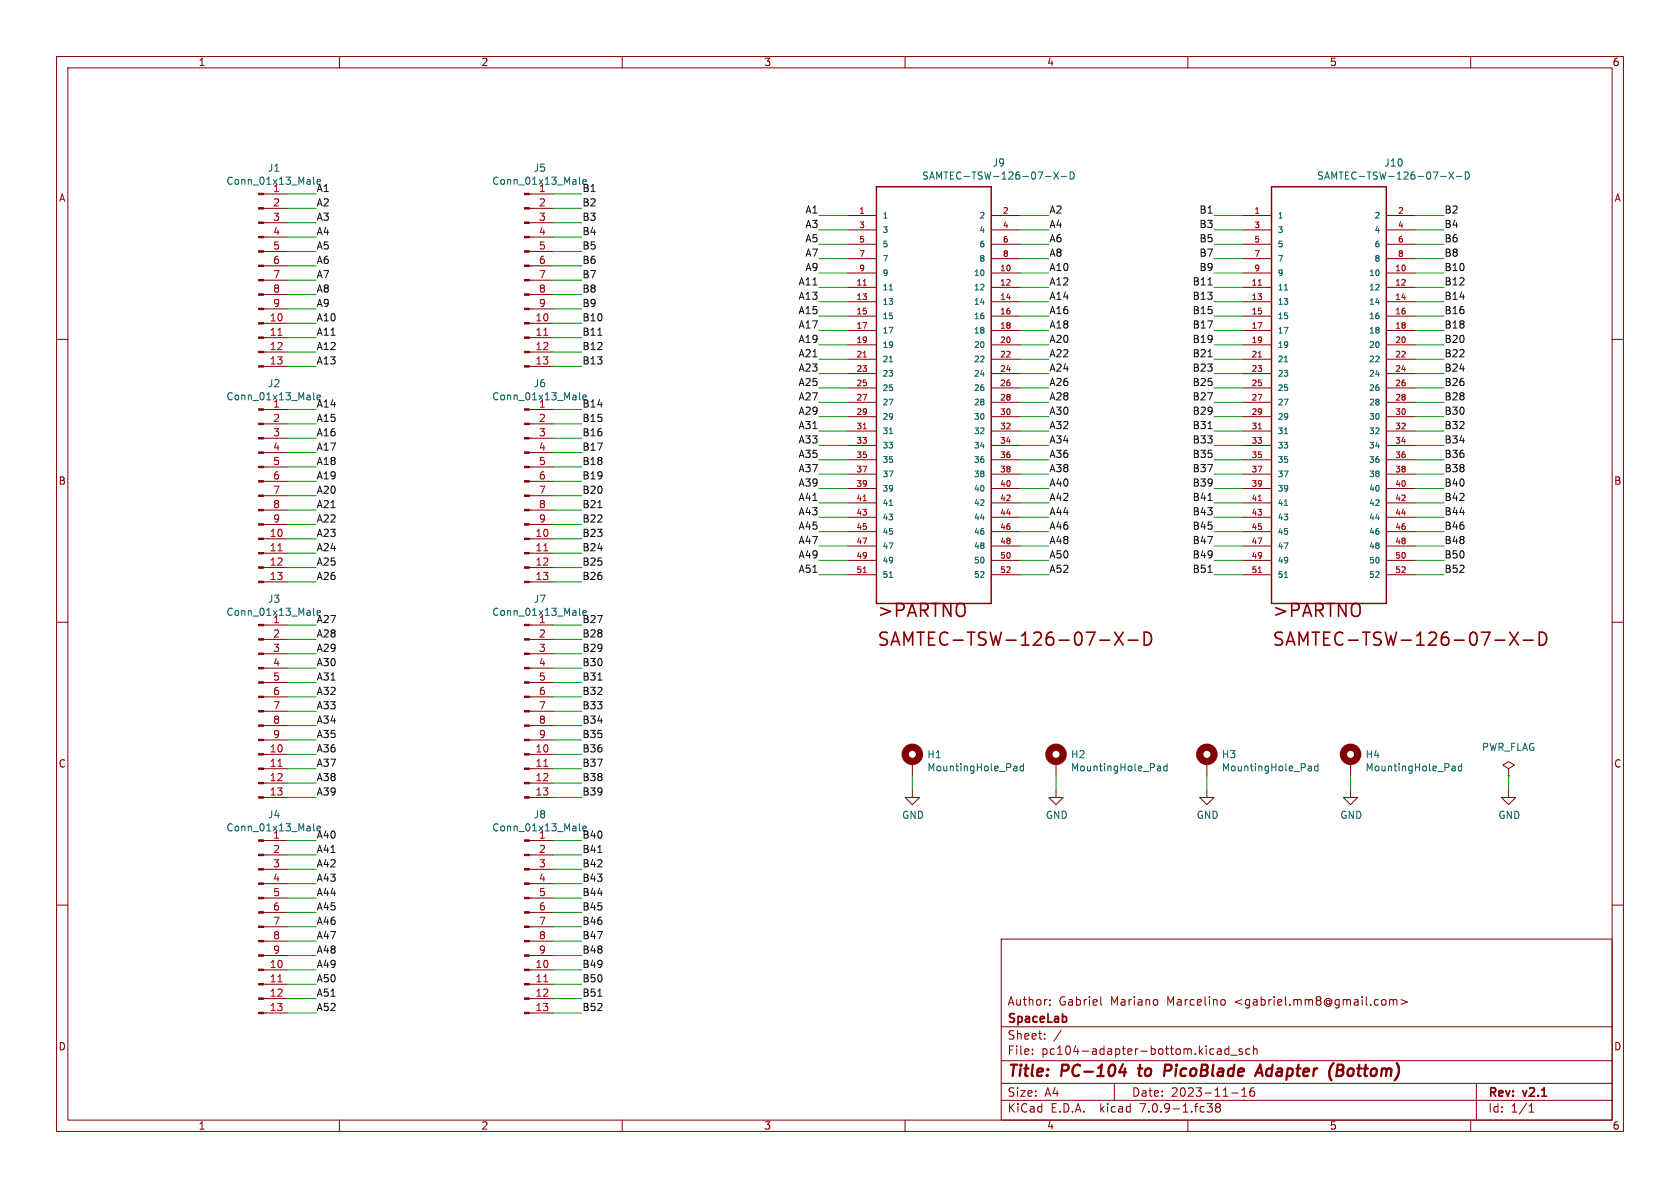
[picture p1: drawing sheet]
<svg xmlns="http://www.w3.org/2000/svg" width="297mm" height="210mm" viewBox="0 0 297 210" stroke-linecap="round" stroke-linejoin="round" font-family="sans-serif">
<g fill="none" stroke="#840000" stroke-width=".18">
<path d="M10 10h277v190h-277zM12 12h273v186h-273zM60 10v2M110 10v2M160 10v2M210 10v2M260 10v2M46.6 39.4h4.2M46.6 36.8h4.2M46.6 34.3h4.2M93.6 39.4h4.2M93.6 36.8h4.2"/>
<path d="M93.6 34.3h4.2M149.9 38.1h5M175.3 38.1h5M219.7 38.1h5.1M245.1 38.1h5.1M10 60h2M46.6 59.7h4.2M46.6 57.2h4.2M46.6 54.6h4.2M46.6 52.1h4.2M46.6 49.5h4.2M46.6 47h4.2"/>
<path d="M46.6 44.5h4.2M46.6 41.9h4.2M93.6 59.7h4.2M93.6 57.2h4.2M93.6 54.6h4.2M93.6 52.1h4.2M93.6 49.5h4.2M93.6 47h4.2M93.6 44.5h4.2M93.6 41.9h4.2M149.9 48.3h5M149.9 50.8h5"/>
<path d="M149.9 53.3h5M149.9 55.9h5M149.9 58.4h5M149.9 40.6h5M149.9 43.2h5M149.9 45.7h5M175.3 48.3h5M175.3 50.8h5M175.3 53.3h5M175.3 55.9h5M175.3 58.4h5M175.3 40.6h5"/>
<path d="M175.3 43.2h5M175.3 45.7h5M219.7 48.3h5.1M219.7 50.8h5.1M219.7 53.3h5.1M219.7 55.9h5.1M219.7 58.4h5.1M219.7 40.6h5.1M219.7 43.2h5.1M219.7 45.7h5.1M245.1 48.3h5.1M245.1 50.8h5.1"/>
<path d="M245.1 53.3h5.1M245.1 55.9h5.1M245.1 58.4h5.1M245.1 40.6h5.1M245.1 43.2h5.1M245.1 45.7h5.1M285 60h2M46.6 64.8h4.2M46.6 62.2h4.2M46.6 77.5h4.2M46.6 74.9h4.2M46.6 72.4h4.2"/>
<path d="M93.6 64.8h4.2M93.6 62.2h4.2M93.6 77.5h4.2M93.6 74.9h4.2M93.6 72.4h4.2M149.9 61h5M149.9 63.5h5M149.9 66h5M149.9 68.6h5M149.9 71.1h5M149.9 73.7h5M149.9 76.2h5"/>
<path d="M149.9 78.7h5M175.3 61h5M175.3 63.5h5M175.3 66h5M175.3 68.6h5M175.3 71.1h5M175.3 73.7h5M175.3 76.2h5M175.3 78.7h5M219.7 61h5.1M219.7 63.5h5.1M219.7 66h5.1"/>
<path d="M219.7 68.6h5.1M219.7 71.1h5.1M219.7 73.7h5.1M219.7 76.2h5.1M219.7 78.7h5.1M245.1 61h5.1M245.1 63.5h5.1M245.1 66h5.1M245.1 68.6h5.1M245.1 71.1h5.1M245.1 73.7h5.1M245.1 76.2h5.1"/>
<path d="M245.1 78.7h5.1M46.6 97.8h4.2M46.6 95.3h4.2M46.6 92.7h4.2M46.6 90.2h4.2M46.6 87.6h4.2M46.6 85.1h4.2M46.6 82.6h4.2M46.6 80h4.2M93.6 97.8h4.2M93.6 95.3h4.2M93.6 92.7h4.2"/>
<path d="M93.6 90.2h4.2M93.6 87.6h4.2M93.6 85.1h4.2M93.6 82.6h4.2M93.6 80h4.2M149.9 81.3h5M149.9 83.8h5M149.9 86.4h5M149.9 88.9h5M149.9 91.4h5M149.9 94h5M149.9 96.5h5"/>
<path d="M149.9 99.1h5M175.3 81.3h5M175.3 83.8h5M175.3 86.4h5M175.3 88.9h5M175.3 91.4h5M175.3 94h5M175.3 96.5h5M175.3 99.1h5M219.7 81.3h5.1M219.7 83.8h5.1M219.7 86.4h5.1"/>
<path d="M219.7 88.9h5.1M219.7 91.4h5.1M219.7 94h5.1M219.7 96.5h5.1M219.7 99.1h5.1M245.1 81.3h5.1M245.1 83.8h5.1M245.1 86.4h5.1M245.1 88.9h5.1M245.1 91.4h5.1M245.1 94h5.1M245.1 96.5h5.1"/>
<path d="M245.1 99.1h5.1M10 110h2M46.6 118.1h4.2M46.6 115.6h4.2M46.6 113h4.2M46.6 110.5h4.2M46.6 102.9h4.2M46.6 100.3h4.2M93.6 118.1h4.2M93.6 115.6h4.2M93.6 113h4.2M93.6 110.5h4.2"/>
<path d="M93.6 102.9h4.2M93.6 100.3h4.2M149.9 101.6h5M175.3 101.6h5M219.7 101.6h5.1M245.1 101.6h5.1M285 110h2M46.6 138.4h4.2M46.6 135.9h4.2M46.6 133.4h4.2M46.6 130.8h4.2M46.6 128.3h4.2"/>
<path d="M46.6 125.7h4.2M46.6 123.2h4.2M46.6 120.7h4.2M93.6 138.4h4.2M93.6 135.9h4.2M93.6 133.4h4.2M93.6 130.8h4.2M93.6 128.3h4.2M93.6 125.7h4.2M93.6 123.2h4.2M93.6 120.7h4.2M161.3 139.7v1.3h1.3l-1.3 1.2-1.3-1.2h1.3"/>
<path d="M161.3 134.6v2.6M186.7 139.7v1.3h1.3l-1.3 1.2-1.3-1.2h1.3M186.7 134.6v2.6M213.4 139.7v1.3h1.2l-1.2 1.2-1.3-1.2h1.3M213.4 134.6v2.6M238.8 139.7v1.3h1.2l-1.2 1.2-1.3-1.2h1.3M238.8 134.6v2.6M266.7 135.9l1-.6-1-.7-1 .7 1 .6v1.3M266.7 137.2h.1M266.7 139.7v1.3h1.3l-1.3 1.2-1.3-1.2h1.3M10 160h2M46.6 158.8h4.2"/>
<path d="M46.6 156.2h4.2M46.6 153.7h4.2M46.6 151.1h4.2M46.6 148.6h4.2M46.6 141h4.2M93.6 158.8h4.2M93.6 156.2h4.2M93.6 153.7h4.2M93.6 151.1h4.2M93.6 148.6h4.2M93.6 141h4.2M285 160h2"/>
<path d="M46.6 179.1h4.2M46.6 176.5h4.2M46.6 174h4.2M46.6 171.5h4.2M46.6 168.9h4.2M46.6 166.4h4.2M46.6 163.8h4.2M46.6 161.3h4.2M93.6 179.1h4.2M93.6 176.5h4.2M93.6 174h4.2M93.6 171.5h4.2"/>
<path d="M93.6 168.9h4.2M93.6 166.4h4.2M93.6 163.8h4.2M93.6 161.3h4.2M177 166h108v32h-108zM185.6 177.6v.1M185.6 176.8v.1M194.6 176.2v1.3l.2 .2M204.5 176.8l.2 .2v.4l-.2 .2M216.1 176.7l.4 .1 .1 .2-.1 .6-.4 .1M244.7 176.7l.3 .3v.4l-.3 .3M245.7 176.8l.4-.1 .2 .2"/>
<path d="M245.7 176.7v1M246.3 176.9l.2-.2 .4 .1 .1 .9M246.3 176.9v.8M247.7 176.7l1.1 .4-1.1 .5M60 198v2M110 198v2M160 198v2M177 194.5h108M177 191.5h108M177 187.5h108M177 181.5h108M182.5 186.3v.1"/>
<path d="M182.5 185.5v.1M184.7 183.6v.1M184.7 182.8v.1M187.6 182.1l-1.3 2M197 191.5v3M210 198v2M213.4 195.1h.9l-.5 .6 .4 .1v.7l-.2 .1-.5-.1M215.2 195.7l-.3-.2 .3-.4 .4 .1 .1 .2-.2 .3M215.2 195.7l-.3 .3v.3l.3 .3 .4-.1 .1-.2v-.4l-.2-.2M215.2 195.7h.3M215.2 185.5h.6l.1 .9M215.9 185.8h-.5a.29 .29 0 0 0-.2 .3 .29 .29 0 0 0 .2 .3l.5-.1"/>
<path d="M217.2 185.5l-.4-.1-.3 .3v.4l.2 .2h.5M217.2 184.9v1.5M217.6 186.5h1.1M217.7 193.2h1.2M219.5 193.8h.9M219.5 192.7l.5-.4v1.5M219.6 185.5l-.4-.1-.2 .2 .1 .2 .5 .2v.3h-.6M221 185.5l-.5-.1-.3 .3v.4l.2 .2h.6M221.6 185.5l.2-.1 .4 .1v.9M221.6 184.9v1.5M221.7 192.3a.59 .59 0 0 0-.7 .6v.6l.1 .2 .4 .1 .2-.1 .1-.5-.1-.3h-.5l-.2 .3M260 198v2"/>
<path d="M261 191.5v6.5M270.3 196.6h.9M270.3 195.5l.4-.4v1.5"/>
</g>
<g fill="none" stroke="#840000" stroke-width=".4">
<path d="M198.5 188.1l-.6 1.4h1.2M198.9 188.9l-.2 1.3M201.2 188.9h.7M201.6 188.2l-.3 1.7 .3 .3M206.8 188.2h-.8l-.2 2M206.9 189.2l-1 .1M221.9 190.2l.9-2 .4 2M222.1 189.6h1M235.8 187.9l-.1 .1M236.4 189.2h.7M237.1 189.2l.2 .1 .2 .2M237.4 188.4l-.2-.2h-.7l-.2 2h.7l.4-.4"/>
<path d="M237.5 188.8l-.4 .4"/>
</g>
<path d="M188.5 179.8v.7" fill="none" stroke="#840000" stroke-width=".3"/>
<g fill="#840000" stroke="#840000" stroke-width=".18">
<path d="M45.7 64.6h.9v.3h-.9z"/>
<path d="M45.7 62.1h.9v.3h-.9z"/>
<path d="M45.7 59.6h.9v.2h-.9z"/>
<path d="M45.7 57h.9v.3h-.9z"/>
<path d="M45.7 54.5h.9v.2h-.9z"/>
<path d="M45.7 51.9h.9v.3h-.9z"/>
<path d="M45.7 49.4h.9v.3h-.9z"/>
<path d="M45.7 46.9h.9v.2h-.9z"/>
<path d="M45.7 44.3h.9v.3h-.9z"/>
<path d="M45.7 41.8h.9v.2h-.9z"/>
<path d="M45.7 39.2h.9v.3h-.9z"/>
<path d="M45.7 36.7h.9v.3h-.9z"/>
<path d="M45.7 34.2h.9v.2h-.9z"/>
<path d="M92.7 64.6h.9v.3h-.9z"/>
<path d="M92.7 62.1h.9v.3h-.9z"/>
<path d="M92.7 59.6h.9v.2h-.9z"/>
<path d="M92.7 57h.9v.3h-.9z"/>
<path d="M92.7 54.5h.9v.2h-.9z"/>
<path d="M92.7 51.9h.9v.3h-.9z"/>
<path d="M92.7 49.4h.9v.3h-.9z"/>
<path d="M92.7 46.9h.9v.2h-.9z"/>
<path d="M92.7 44.3h.9v.3h-.9z"/>
<path d="M92.7 41.8h.9v.2h-.9z"/>
<path d="M92.7 39.2h.9v.3h-.9z"/>
<path d="M92.7 36.7h.9v.3h-.9z"/>
<path d="M92.7 34.2h.9v.2h-.9z"/>
<path d="M92.7 178.9h.9v.3h-.9z"/>
<path d="M92.7 176.4h.9v.3h-.9z"/>
<path d="M92.7 173.9h.9v.2h-.9z"/>
<path d="M92.7 171.3h.9v.3h-.9z"/>
<path d="M92.7 168.8h.9v.2h-.9z"/>
<path d="M92.7 166.2h.9v.3h-.9z"/>
<path d="M92.7 163.7h.9v.3h-.9z"/>
<path d="M92.7 161.2h.9v.2h-.9z"/>
<path d="M92.7 158.6h.9v.3h-.9z"/>
<path d="M92.7 156.1h.9v.2h-.9z"/>
<path d="M92.7 153.5h.9v.3h-.9z"/>
<path d="M92.7 151h.9v.3h-.9z"/>
<path d="M92.7 148.5h.9v.2h-.9z"/>
<path d="M45.7 178.9h.9v.3h-.9z"/>
<path d="M45.7 176.4h.9v.3h-.9z"/>
<path d="M45.7 173.9h.9v.2h-.9z"/>
<path d="M45.7 171.3h.9v.3h-.9z"/>
<path d="M45.7 168.8h.9v.2h-.9z"/>
<path d="M45.7 166.2h.9v.3h-.9z"/>
<path d="M45.7 163.7h.9v.3h-.9z"/>
<path d="M45.7 161.2h.9v.2h-.9z"/>
<path d="M45.7 158.6h.9v.3h-.9z"/>
<path d="M45.7 156.1h.9v.2h-.9z"/>
<path d="M45.7 153.5h.9v.3h-.9z"/>
<path d="M45.7 151h.9v.3h-.9z"/>
<path d="M45.7 148.5h.9v.2h-.9z"/>
<path d="M45.7 140.8h.9v.3h-.9z"/>
<path d="M45.7 138.3h.9v.3h-.9z"/>
<path d="M45.7 135.8h.9v.2h-.9z"/>
<path d="M45.7 133.2h.9v.3h-.9z"/>
<path d="M45.7 130.7h.9v.2h-.9z"/>
<path d="M45.7 128.1h.9v.3h-.9z"/>
<path d="M45.7 125.6h.9v.3h-.9z"/>
<path d="M45.7 123.1h.9v.2h-.9z"/>
<path d="M45.7 120.5h.9v.3h-.9z"/>
<path d="M45.7 118h.9v.2h-.9z"/>
<path d="M45.7 115.4h.9v.3h-.9z"/>
<path d="M45.7 112.9h.9v.3h-.9z"/>
<path d="M45.7 110.4h.9v.2h-.9z"/>
<path d="M92.7 140.8h.9v.3h-.9z"/>
<path d="M92.7 138.3h.9v.3h-.9z"/>
<path d="M92.7 135.8h.9v.2h-.9z"/>
<path d="M92.7 133.2h.9v.3h-.9z"/>
<path d="M92.7 130.7h.9v.2h-.9z"/>
<path d="M92.7 128.1h.9v.3h-.9z"/>
<path d="M92.7 125.6h.9v.3h-.9z"/>
<path d="M92.7 123.1h.9v.2h-.9z"/>
<path d="M92.7 120.5h.9v.3h-.9z"/>
<path d="M92.7 118h.9v.2h-.9z"/>
<path d="M92.7 115.4h.9v.3h-.9z"/>
<path d="M92.7 112.9h.9v.3h-.9z"/>
<path d="M92.7 110.4h.9v.2h-.9z"/>
<path d="M45.7 102.7h.9v.3h-.9z"/>
<path d="M45.7 100.2h.9v.3h-.9z"/>
<path d="M45.7 97.7h.9v.2h-.9z"/>
<path d="M45.7 95.1h.9v.3h-.9z"/>
<path d="M45.7 92.6h.9v.2h-.9z"/>
<path d="M45.7 90h.9v.3h-.9z"/>
<path d="M45.7 87.5h.9v.3h-.9z"/>
<path d="M45.7 85h.9v.2h-.9z"/>
<path d="M45.7 82.4h.9v.3h-.9z"/>
<path d="M45.7 79.9h.9v.2h-.9z"/>
<path d="M45.7 77.3h.9v.3h-.9z"/>
<path d="M45.7 74.8h.9v.3h-.9z"/>
<path d="M45.7 72.3h.9v.2h-.9z"/>
<path d="M92.7 102.7h.9v.3h-.9z"/>
<path d="M92.7 100.2h.9v.3h-.9z"/>
<path d="M92.7 97.7h.9v.2h-.9z"/>
<path d="M92.7 95.1h.9v.3h-.9z"/>
<path d="M92.7 92.6h.9v.2h-.9z"/>
<path d="M92.7 90h.9v.3h-.9z"/>
<path d="M92.7 87.5h.9v.3h-.9z"/>
<path d="M92.7 85h.9v.2h-.9z"/>
<path d="M92.7 82.4h.9v.3h-.9z"/>
<path d="M92.7 79.9h.9v.2h-.9z"/>
<path d="M92.7 77.3h.9v.3h-.9z"/>
<path d="M92.7 74.8h.9v.3h-.9z"/>
<path d="M92.7 72.3h.9v.2h-.9z"/>
</g>
<g fill="none" stroke="#a90000" stroke-width=".18">
<path d="M49.1 59.3h.8M96.1 59.3h.8M152.6 50.4h.6M222.4 50.4h.6M152.6 63.1h.6M152.6 75.8h.6M222.4 63.1h.6M222.4 75.8h.6M49.1 97.4h.8M96.1 97.4h.8M152.6 88.5h.6M222.4 88.5h.6"/>
<path d="M152.6 101.2h.6M222.4 101.2h.6M49.1 135.5h.8M96.1 135.5h.8M49.1 173.6h.8M96.1 173.6h.8"/>
</g>
<g fill="none" stroke="#006464" stroke-width=".18">
<path d="M55.4 31.3v1.1M56.1 32.2l.6-.2-.1-.2h-.5v.6M102.4 31.3v1.1M103 32.2l.6-.2v-.2h-.5l-.1 .6M184.8 31.2h1M186.3 30.4l.8 1.3M187.1 30.4l-.8 1.3M187.6 31.2h1M189.2 30.4a.64 .64 0 0 1 .7 .6 .64 .64 0 0 1-.7 .7zM254.7 31.2h1M256.1 30.4l.9 1.3M257 30.4l-.9 1.3"/>
<path d="M257.5 31.2h.9M259 30.4a.64 .64 0 0 1 .8 .6 .64 .64 0 0 1-.8 .7zM157.2 51.3h.6M227.1 51.3h.5M55.4 69.4v1.1M56.1 70.3l.6-.2-.1-.2h-.5v.6M102.4 69.4v1.1M103 70.3l.6-.2v-.2h-.5l-.1 .6M157.2 64h.6M157.2 76.7h.6M227.1 64h.5M227.1 76.7h.5"/>
<path d="M157.2 89.4h.6M227.1 89.4h.5M55.4 107.5v1.1M56.1 108.4l.6-.2-.1-.2h-.5v.6M102.4 107.5v1.1M103 108.4l.6-.2v-.2h-.5l-.1 .6M157.2 102.1h.6M227.1 102.1h.5M179.4 135.4l.3 .1 .1 .8M179.8 136.2l-.4 .1M179.8 135.7l-.4 .1M180.9 135.5l-.3-.1-.3 .3 .2 .5h.4"/>
<path d="M180.9 135v1.3M204.8 135.4l.3 .1 .1 .8M205.2 136.2l-.4 .1M205.2 135.7l-.4 .1M206.3 135.5l-.3-.1-.3 .3 .2 .5h.4M206.3 135v1.3M231.4 135.4l.4 .1 .1 .8M231.9 136.2l-.5 .1M231.9 135.7l-.5 .1M233 135.5l-.4-.1-.2 .3 .1 .5h.5M233 135v1.3M256.8 135.4h.3l.2 .2v.7"/>
<path d="M257.3 136.2l-.5 .1M257.3 135.7l-.5 .1M258.4 135.5l-.4-.1-.2 .3 .1 .5h.5M258.4 135v1.3M55.4 145.6v1.1M56.1 146.5l.6-.2-.1-.2h-.5v.6M102.4 145.6v1.1M103 146.5l.6-.2v-.2h-.5l-.1 .6"/>
</g>
<g fill="none" stroke="#840000" stroke-width="1.3">
<circle cx="161.3" cy="133.3" r="1.27"/>
<circle cx="186.7" cy="133.3" r="1.27"/>
<circle cx="213.4" cy="133.3" r="1.27"/>
<circle cx="238.8" cy="133.3" r="1.27"/>
</g>
<path d="M154.9 33h20.3v73.7h-20.3zM224.8 33h20.3v73.7h-20.3z" fill="none" stroke="#840000" stroke-width=".25"/>
<path d="M194.4 113.2h1.8M197 111.8l1.6 2.2M198.6 111.8l-1.6 2.2M199.4 113.2h1.8M202.3 111.8a1.2 1.2 0 0 1 1.3 .7 1.2 1.2 0 0 1-.5 1.4l-.8 .1zM264.3 113.2h1.7M266.9 111.8l1.5 2.2M268.4 111.8l-1.5 2.2M269.3 113.2h1.7M272.1 111.8a1.2 1.2 0 0 1 1.3 .7 1.2 1.2 0 0 1-.4 1.4l-.9 .1z" fill="none" stroke="#840000" stroke-width=".29"/>
<path d="M105.7 59.3h.7M213.6 50.4h.7M213.6 75.8h.7M213.6 63.1h.7M105.7 89.7h.7M213.6 88.5h.7M213.6 101.2h.7M105.7 120.2h.7M105.7 150.7h.7M105.7 176.1h.7" fill="none" stroke="#0f0f0f" stroke-width=".18"/>
<g fill="none" stroke="#009600" stroke-width=".18">
<path d="M50.8 39.4h5.1M50.8 34.3h5.1M50.8 36.8h5.1M97.8 39.4h5.1M97.8 34.3h5.1M97.8 36.8h5.1M144.8 38.1h5.1M180.3 38.1h5.1M214.6 38.1h5.1M250.2 38.1h5.1M50.8 41.9h5.1M50.8 44.5h5.1"/>
<path d="M50.8 47h5.1M50.8 57.2h5.1M50.8 54.6h5.1M50.8 52.1h5.1M50.8 49.5h5.1M50.8 59.7h5.1M97.8 41.9h5.1M97.8 44.5h5.1M97.8 47h5.1M97.8 57.2h5.1M97.8 54.6h5.1M97.8 52.1h5.1"/>
<path d="M97.8 49.5h5.1M97.8 59.7h5.1M144.8 40.6h5.1M144.8 55.9h5.1M144.8 58.4h5.1M144.8 53.3h5.1M144.8 50.8h5.1M144.8 43.2h5.1M144.8 48.3h5.1M144.8 45.7h5.1M180.3 40.6h5.1M180.3 55.9h5.1"/>
<path d="M180.3 58.4h5.1M180.3 53.3h5.1M180.3 50.8h5.1M180.3 43.2h5.1M180.3 48.3h5.1M180.3 45.7h5.1M214.6 40.6h5.1M214.6 55.9h5.1M214.6 58.4h5.1M214.6 53.3h5.1M214.6 50.8h5.1M214.6 43.2h5.1"/>
<path d="M214.6 48.3h5.1M214.6 45.7h5.1M250.2 40.6h5.1M250.2 55.9h5.1M250.2 58.4h5.1M250.2 53.3h5.1M250.2 50.8h5.1M250.2 43.2h5.1M250.2 48.3h5.1M250.2 45.7h5.1M50.8 62.2h5.1M50.8 64.8h5.1"/>
<path d="M50.8 72.4h5.1M50.8 77.5h5.1M50.8 74.9h5.1M97.8 62.2h5.1M97.8 64.8h5.1M97.8 72.4h5.1M97.8 77.5h5.1M97.8 74.9h5.1M144.8 66h5.1M144.8 73.7h5.1M144.8 68.6h5.1M144.8 78.7h5.1"/>
<path d="M144.8 76.2h5.1M144.8 61h5.1M144.8 63.5h5.1M144.8 71.1h5.1M180.3 66h5.1M180.3 73.7h5.1M180.3 68.6h5.1M180.3 78.7h5.1M180.3 76.2h5.1M180.3 61h5.1M180.3 63.5h5.1M180.3 71.1h5.1"/>
<path d="M214.6 66h5.1M214.6 73.7h5.1M214.6 68.6h5.1M214.6 78.7h5.1M214.6 76.2h5.1M214.6 61h5.1M214.6 63.5h5.1M214.6 71.1h5.1M250.2 66h5.1M250.2 73.7h5.1M250.2 68.6h5.1M250.2 78.7h5.1"/>
<path d="M250.2 76.2h5.1M250.2 61h5.1M250.2 63.5h5.1M250.2 71.1h5.1M50.8 80h5.1M50.8 87.6h5.1M50.8 85.1h5.1M50.8 82.6h5.1M50.8 97.8h5.1M50.8 95.3h5.1M50.8 90.2h5.1M50.8 92.7h5.1"/>
<path d="M97.8 80h5.1M97.8 87.6h5.1M97.8 85.1h5.1M97.8 82.6h5.1M97.8 97.8h5.1M97.8 95.3h5.1M97.8 90.2h5.1M97.8 92.7h5.1M144.8 88.9h5.1M144.8 91.4h5.1M144.8 83.8h5.1M144.8 86.4h5.1"/>
<path d="M144.8 94h5.1M144.8 81.3h5.1M144.8 96.5h5.1M144.8 99.1h5.1M180.3 88.9h5.1M180.3 91.4h5.1M180.3 83.8h5.1M180.3 86.4h5.1M180.3 94h5.1M180.3 81.3h5.1M180.3 96.5h5.1M180.3 99.1h5.1"/>
<path d="M214.6 88.9h5.1M214.6 91.4h5.1M214.6 83.8h5.1M214.6 86.4h5.1M214.6 94h5.1M214.6 81.3h5.1M214.6 96.5h5.1M214.6 99.1h5.1M250.2 88.9h5.1M250.2 91.4h5.1M250.2 83.8h5.1M250.2 86.4h5.1"/>
<path d="M250.2 94h5.1M250.2 81.3h5.1M250.2 96.5h5.1M250.2 99.1h5.1M50.8 110.5h5.1M50.8 113h5.1M50.8 115.6h5.1M50.8 118.1h5.1M50.8 100.3h5.1M50.8 102.9h5.1M97.8 110.5h5.1M97.8 113h5.1"/>
<path d="M97.8 115.6h5.1M97.8 118.1h5.1M97.8 100.3h5.1M97.8 102.9h5.1M144.8 101.6h5.1M180.3 101.6h5.1M214.6 101.6h5.1M250.2 101.6h5.1M50.8 138.4h5.1M50.8 128.3h5.1M50.8 125.7h5.1M50.8 135.9h5.1"/>
<path d="M50.8 133.4h5.1M50.8 123.2h5.1M50.8 120.7h5.1M50.8 130.8h5.1M97.8 138.4h5.1M97.8 128.3h5.1M97.8 125.7h5.1M97.8 135.9h5.1M97.8 133.4h5.1M97.8 123.2h5.1M97.8 120.7h5.1M97.8 130.8h5.1"/>
<path d="M161.3 137.2v2.5M186.7 137.2v2.5M213.4 137.2v2.5M238.8 137.2v2.5M266.7 137.2v2.5M50.8 156.2h5.1M50.8 141h5.1M50.8 153.7h5.1M50.8 151.1h5.1M50.8 148.6h5.1M50.8 158.8h5.1M97.8 156.2h5.1"/>
<path d="M97.8 141h5.1M97.8 153.7h5.1M97.8 151.1h5.1M97.8 148.6h5.1M97.8 158.8h5.1M50.8 168.9h5.1M50.8 163.8h5.1M50.8 166.4h5.1M50.8 161.3h5.1M50.8 176.5h5.1M50.8 174h5.1M50.8 179.1h5.1"/>
<path d="M50.8 171.5h5.1M97.8 168.9h5.1M97.8 163.8h5.1M97.8 166.4h5.1M97.8 161.3h5.1M97.8 176.5h5.1M97.8 174h5.1M97.8 179.1h5.1M97.8 171.5h5.1"/>
</g>
<g font-size="3.2" fill="#840000">
<text x="154.9" y="109.5">&gt;PARTNO</text>
<text x="224.8" y="109.5">&gt;PARTNO</text>
<text x="154.9" y="114.6">SAMTEC-TSW-126-07-X-D</text>
<text x="224.8" y="114.6">SAMTEC-TSW-126-07-X-D</text>
</g>
<g font-size="2.8" fill="#840000">
<text x="178" y="190.9">Title:</text>
<text x="187.7" y="190.9">PC-104</text>
<text x="202.2" y="190.9">to</text>
<text x="207.4" y="190.9">PicoBlade</text>
<text x="224.6" y="190.9">Adapter</text>
<text x="238.2" y="190.9">(Bottom)</text>
</g>
<g font-size="2.1" fill="#840000">
<text x="178" y="178">Author:</text>
<text x="187.2" y="178">Gabriel</text>
<text x="196.4" y="178">Mariano</text>
<text x="206.5" y="178">Marcelino</text>
<text x="218.6" y="178">&lt;gabriel.mm8@gmail.com&gt;</text>
<text x="178" y="184">Sheet:</text>
<text x="178" y="181.2">SpaceLab</text>
<text x="178" y="186.7">File:</text>
<text x="184.1" y="186.7">pc104-adapter-bottom.kicad_sch</text>
<text x="178" y="196.9">KiCad</text>
<text x="178" y="194.1">Size:</text>
<text x="184.7" y="194.1">A4</text>
<text x="185.7" y="196.9">E.D.A.</text>
<text x="194.6" y="196.9">kicad</text>
<text x="200" y="194.1">Date:</text>
<text x="201.8" y="196.9">7.0.9-1.fc38</text>
<text x="207" y="194.1">2023-11-16</text>
<text x="263" y="194.3">Rev:</text>
<text x="263" y="196.9">Id:</text>
<text x="267.1" y="196.9">1/1</text>
<text x="269.4" y="194.3">v2.1</text>
</g>
<g font-size="1.8" fill="#840000">
<text x="35" y="11.9">1</text>
<text x="85" y="11.9">2</text>
<text x="135" y="11.9">3</text>
<text x="185" y="11.9">4</text>
<text x="235" y="11.9">5</text>
<text x="285" y="11.9">6</text>
<text x="10.3" y="35.9">A</text>
<text x="285.3" y="35.9">A</text>
<text x="10.3" y="85.9">B</text>
<text x="285.3" y="85.9">B</text>
<text x="10.3" y="135.9">C</text>
<text x="285.3" y="135.9">C</text>
<text x="10.3" y="185.9">D</text>
<text x="285.3" y="185.9">D</text>
<text x="35" y="199.9">1</text>
<text x="85" y="199.9">2</text>
<text x="135" y="199.9">3</text>
<text x="185" y="199.9">4</text>
<text x="235" y="199.9">5</text>
<text x="285" y="199.9">6</text>
</g>
<g font-size="1.8" fill="#006464">
<text x="175.4" y="29.6">J9</text>
<text x="244.6" y="29.6">J10</text>
<text x="39.9" y="32.9">Conn_01x13_Male</text>
<text x="47.3" y="30.6">J1</text>
<text x="86.9" y="32.9">Conn_01x13_Male</text>
<text x="94.3" y="30.6">J5</text>
<text x="162.9" y="32">SAMTEC-TSW-126-07-X-D</text>
<text x="232.8" y="32">SAMTEC-TSW-126-07-X-D</text>
<text x="39.9" y="71">Conn_01x13_Male</text>
<text x="47.3" y="68.7">J2</text>
<text x="86.9" y="71">Conn_01x13_Male</text>
<text x="94.3" y="68.7">J6</text>
<text x="47.3" y="106.8">J3</text>
<text x="94.3" y="106.8">J7</text>
<text x="39.9" y="109.1">Conn_01x13_Male</text>
<text x="86.9" y="109.1">Conn_01x13_Male</text>
<text x="163.8" y="134.2">H1</text>
<text x="163.8" y="136.6">MountingHole_Pad</text>
<text x="189.2" y="134.2">H2</text>
<text x="189.2" y="136.6">MountingHole_Pad</text>
<text x="215.9" y="134.2">H3</text>
<text x="215.9" y="136.6">MountingHole_Pad</text>
<text x="241.3" y="134.2">H4</text>
<text x="241.3" y="136.6">MountingHole_Pad</text>
<text x="261.9" y="132.9">PWR_FLAG</text>
<text x="39.9" y="147.2">Conn_01x13_Male</text>
<text x="47.3" y="144.9">J4</text>
<text x="86.9" y="147.2">Conn_01x13_Male</text>
<text x="94.3" y="144.9">J8</text>
<text x="159.4" y="145">GND</text>
<text x="184.8" y="145">GND</text>
<text x="211.5" y="145">GND</text>
<text x="236.9" y="145">GND</text>
<text x="264.8" y="145">GND</text>
</g>
<g font-size="1.8" fill="#a90000">
<text x="48.2" y="34">1</text>
<text x="95.2" y="34">1</text>
<text x="48.2" y="36.6">2</text>
<text x="48.2" y="39.1">3</text>
<text x="48.2" y="41.7">4</text>
<text x="95.2" y="36.6">2</text>
<text x="95.2" y="39.1">3</text>
<text x="95.2" y="41.7">4</text>
<text x="48.2" y="44.2">5</text>
<text x="48.2" y="46.7">6</text>
<text x="95.2" y="44.2">5</text>
<text x="95.2" y="46.7">6</text>
<text x="48.2" y="49.3">7</text>
<text x="48.2" y="51.8">8</text>
<text x="95.2" y="49.3">7</text>
<text x="95.2" y="51.8">8</text>
<text x="47.6" y="56.9">10</text>
<text x="47.6" y="59.4">11</text>
<text x="48.2" y="54.4">9</text>
<text x="94.6" y="56.9">10</text>
<text x="94.6" y="59.4">11</text>
<text x="95.2" y="54.4">9</text>
<text x="47.6" y="62">12</text>
<text x="47.6" y="64.5">13</text>
<text x="94.6" y="62">12</text>
<text x="94.6" y="64.5">13</text>
<text x="48.2" y="72.1">1</text>
<text x="48.2" y="74.7">2</text>
<text x="48.2" y="77.2">3</text>
<text x="95.2" y="72.1">1</text>
<text x="95.2" y="74.7">2</text>
<text x="95.2" y="77.2">3</text>
<text x="48.2" y="79.8">4</text>
<text x="48.2" y="82.3">5</text>
<text x="95.2" y="79.8">4</text>
<text x="95.2" y="82.3">5</text>
<text x="48.2" y="84.8">6</text>
<text x="48.2" y="87.4">7</text>
<text x="48.2" y="89.9">8</text>
<text x="95.2" y="84.8">6</text>
<text x="95.2" y="87.4">7</text>
<text x="95.2" y="89.9">8</text>
<text x="47.6" y="95">10</text>
<text x="48.2" y="92.5">9</text>
<text x="94.6" y="95">10</text>
<text x="95.2" y="92.5">9</text>
<text x="47.6" y="97.5">11</text>
<text x="47.6" y="100.1">12</text>
<text x="94.6" y="97.5">11</text>
<text x="94.6" y="100.1">12</text>
<text x="47.6" y="102.6">13</text>
<text x="94.6" y="102.6">13</text>
<text x="48.2" y="110.2">1</text>
<text x="48.2" y="112.8">2</text>
<text x="95.2" y="110.2">1</text>
<text x="95.2" y="112.8">2</text>
<text x="48.2" y="115.3">3</text>
<text x="48.2" y="117.9">4</text>
<text x="95.2" y="115.3">3</text>
<text x="95.2" y="117.9">4</text>
<text x="48.2" y="120.4">5</text>
<text x="48.2" y="122.9">6</text>
<text x="48.2" y="125.5">7</text>
<text x="95.2" y="120.4">5</text>
<text x="95.2" y="122.9">6</text>
<text x="95.2" y="125.5">7</text>
<text x="48.2" y="128">8</text>
<text x="48.2" y="130.6">9</text>
<text x="95.2" y="128">8</text>
<text x="95.2" y="130.6">9</text>
<text x="47.6" y="133.1">10</text>
<text x="47.6" y="135.6">11</text>
<text x="94.6" y="133.1">10</text>
<text x="94.6" y="135.6">11</text>
<text x="47.6" y="138.2">12</text>
<text x="47.6" y="140.7">13</text>
<text x="94.6" y="138.2">12</text>
<text x="94.6" y="140.7">13</text>
<text x="48.2" y="148.3">1</text>
<text x="95.2" y="148.3">1</text>
<text x="48.2" y="150.9">2</text>
<text x="48.2" y="153.4">3</text>
<text x="48.2" y="156">4</text>
<text x="95.2" y="150.9">2</text>
<text x="95.2" y="153.4">3</text>
<text x="95.2" y="156">4</text>
<text x="48.2" y="158.5">5</text>
<text x="48.2" y="161">6</text>
<text x="95.2" y="158.5">5</text>
<text x="95.2" y="161">6</text>
<text x="48.2" y="163.6">7</text>
<text x="48.2" y="166.1">8</text>
<text x="95.2" y="163.6">7</text>
<text x="95.2" y="166.1">8</text>
<text x="47.6" y="171.2">10</text>
<text x="47.6" y="173.7">11</text>
<text x="48.2" y="168.7">9</text>
<text x="94.6" y="171.2">10</text>
<text x="94.6" y="173.7">11</text>
<text x="95.2" y="168.7">9</text>
<text x="47.6" y="176.3">12</text>
<text x="47.6" y="178.8">13</text>
<text x="94.6" y="176.3">12</text>
<text x="94.6" y="178.8">13</text>
</g>
<g font-size="1.8" fill="#0f0f0f">
<text x="55.9" y="34">A1</text>
<text x="102.9" y="34">B1</text>
<text x="55.9" y="36.6">A2</text>
<text x="55.9" y="41.6">A4</text>
<text x="55.9" y="39.1">A3</text>
<text x="102.9" y="36.6">B2</text>
<text x="102.9" y="39.1">B3</text>
<text x="102.9" y="41.6">B4</text>
<text x="142.3" y="37.8">A1</text>
<text x="142.3" y="40.4">A3</text>
<text x="185.4" y="40.4">A4</text>
<text x="185.4" y="37.8">A2</text>
<text x="211.9" y="40.4">B3</text>
<text x="211.9" y="37.8">B1</text>
<text x="255.3" y="40.4">B4</text>
<text x="255.3" y="37.8">B2</text>
<text x="55.9" y="44.2">A5</text>
<text x="55.9" y="46.7">A6</text>
<text x="102.9" y="44.2">B5</text>
<text x="102.9" y="46.7">B6</text>
<text x="142.3" y="42.9">A5</text>
<text x="142.3" y="48">A9</text>
<text x="142.3" y="45.5">A7</text>
<text x="185.4" y="45.5">A8</text>
<text x="185.4" y="42.9">A6</text>
<text x="185.4" y="48">A10</text>
<text x="211.9" y="42.9">B5</text>
<text x="211.9" y="45.5">B7</text>
<text x="211.9" y="48">B9</text>
<text x="255.3" y="45.5">B8</text>
<text x="255.3" y="42.9">B6</text>
<text x="255.3" y="48">B10</text>
<text x="55.9" y="49.3">A7</text>
<text x="55.9" y="51.8">A8</text>
<text x="102.9" y="51.8">B8</text>
<text x="102.9" y="49.3">B7</text>
<text x="141.1" y="50.5">A11</text>
<text x="141.1" y="53.1">A13</text>
<text x="185.4" y="50.5">A12</text>
<text x="185.4" y="53.1">A14</text>
<text x="210.7" y="50.5">B11</text>
<text x="210.7" y="53.1">B13</text>
<text x="255.3" y="50.5">B12</text>
<text x="255.3" y="53.1">B14</text>
<text x="55.9" y="54.3">A9</text>
<text x="55.9" y="56.9">A10</text>
<text x="55.9" y="59.4">A11</text>
<text x="102.9" y="56.9">B10</text>
<text x="102.9" y="59.4">B11</text>
<text x="102.9" y="54.3">B9</text>
<text x="141.1" y="58.2">A17</text>
<text x="141.1" y="55.6">A15</text>
<text x="185.4" y="58.2">A18</text>
<text x="185.4" y="55.6">A16</text>
<text x="210.7" y="58.2">B17</text>
<text x="210.7" y="55.6">B15</text>
<text x="255.3" y="55.6">B16</text>
<text x="255.3" y="58.2">B18</text>
<text x="55.9" y="62">A12</text>
<text x="55.9" y="64.5">A13</text>
<text x="102.9" y="62">B12</text>
<text x="102.9" y="64.5">B13</text>
<text x="141.1" y="63.2">A21</text>
<text x="141.1" y="60.7">A19</text>
<text x="141.1" y="65.8">A23</text>
<text x="185.4" y="63.2">A22</text>
<text x="185.4" y="60.7">A20</text>
<text x="185.4" y="65.8">A24</text>
<text x="210.7" y="60.7">B19</text>
<text x="210.7" y="63.2">B21</text>
<text x="210.7" y="65.8">B23</text>
<text x="255.3" y="65.8">B24</text>
<text x="255.3" y="63.2">B22</text>
<text x="255.3" y="60.7">B20</text>
<text x="141.1" y="68.3">A25</text>
<text x="141.1" y="70.9">A27</text>
<text x="185.4" y="68.3">A26</text>
<text x="185.4" y="70.9">A28</text>
<text x="210.7" y="68.3">B25</text>
<text x="210.7" y="70.9">B27</text>
<text x="255.3" y="68.3">B26</text>
<text x="255.3" y="70.9">B28</text>
<text x="55.9" y="72.1">A14</text>
<text x="55.9" y="74.7">A15</text>
<text x="55.9" y="77.2">A16</text>
<text x="102.9" y="72.1">B14</text>
<text x="102.9" y="74.7">B15</text>
<text x="102.9" y="77.2">B16</text>
<text x="141.1" y="75.9">A31</text>
<text x="141.1" y="73.4">A29</text>
<text x="185.4" y="73.4">A30</text>
<text x="185.4" y="75.9">A32</text>
<text x="210.7" y="73.4">B29</text>
<text x="210.7" y="75.9">B31</text>
<text x="255.3" y="75.9">B32</text>
<text x="255.3" y="73.4">B30</text>
<text x="55.9" y="82.3">A18</text>
<text x="55.9" y="79.7">A17</text>
<text x="102.9" y="82.3">B18</text>
<text x="102.9" y="79.7">B17</text>
<text x="141.1" y="81">A35</text>
<text x="141.1" y="78.5">A33</text>
<text x="141.1" y="83.6">A37</text>
<text x="185.4" y="81">A36</text>
<text x="185.4" y="78.5">A34</text>
<text x="185.4" y="83.6">A38</text>
<text x="210.7" y="78.5">B33</text>
<text x="210.7" y="83.6">B37</text>
<text x="210.7" y="81">B35</text>
<text x="255.3" y="78.5">B34</text>
<text x="255.3" y="81">B36</text>
<text x="255.3" y="83.6">B38</text>
<text x="55.9" y="84.8">A19</text>
<text x="55.9" y="87.4">A20</text>
<text x="55.9" y="89.9">A21</text>
<text x="102.9" y="87.4">B20</text>
<text x="102.9" y="84.8">B19</text>
<text x="102.9" y="89.9">B21</text>
<text x="141.1" y="86.1">A39</text>
<text x="141.1" y="88.6">A41</text>
<text x="185.4" y="86.1">A40</text>
<text x="185.4" y="88.6">A42</text>
<text x="210.7" y="86.1">B39</text>
<text x="210.7" y="88.6">B41</text>
<text x="255.3" y="86.1">B40</text>
<text x="255.3" y="88.6">B42</text>
<text x="55.9" y="92.4">A22</text>
<text x="55.9" y="95">A23</text>
<text x="102.9" y="92.4">B22</text>
<text x="102.9" y="95">B23</text>
<text x="141.1" y="93.7">A45</text>
<text x="141.1" y="91.2">A43</text>
<text x="185.4" y="91.2">A44</text>
<text x="185.4" y="93.7">A46</text>
<text x="210.7" y="91.2">B43</text>
<text x="210.7" y="93.7">B45</text>
<text x="255.3" y="93.7">B46</text>
<text x="255.3" y="91.2">B44</text>
<text x="55.9" y="100.1">A25</text>
<text x="55.9" y="97.5">A24</text>
<text x="102.9" y="97.5">B24</text>
<text x="102.9" y="100.1">B25</text>
<text x="141.1" y="96.3">A47</text>
<text x="141.1" y="98.8">A49</text>
<text x="141.1" y="101.3">A51</text>
<text x="185.4" y="96.3">A48</text>
<text x="185.4" y="98.8">A50</text>
<text x="185.4" y="101.3">A52</text>
<text x="210.7" y="96.3">B47</text>
<text x="210.7" y="98.8">B49</text>
<text x="210.7" y="101.3">B51</text>
<text x="255.3" y="98.8">B50</text>
<text x="255.3" y="96.3">B48</text>
<text x="255.3" y="101.3">B52</text>
<text x="55.9" y="102.6">A26</text>
<text x="102.9" y="102.6">B26</text>
<text x="55.9" y="110.2">A27</text>
<text x="55.9" y="112.8">A28</text>
<text x="102.9" y="112.8">B28</text>
<text x="102.9" y="110.2">B27</text>
<text x="55.9" y="117.8">A30</text>
<text x="55.9" y="115.3">A29</text>
<text x="102.9" y="117.8">B30</text>
<text x="102.9" y="115.3">B29</text>
<text x="55.9" y="120.4">A31</text>
<text x="55.9" y="122.9">A32</text>
<text x="55.9" y="125.5">A33</text>
<text x="102.9" y="125.5">B33</text>
<text x="102.9" y="122.9">B32</text>
<text x="102.9" y="120.4">B31</text>
<text x="55.9" y="130.5">A35</text>
<text x="55.9" y="128">A34</text>
<text x="102.9" y="128">B34</text>
<text x="102.9" y="130.5">B35</text>
<text x="55.9" y="135.6">A37</text>
<text x="55.9" y="133.1">A36</text>
<text x="102.9" y="135.6">B37</text>
<text x="102.9" y="133.1">B36</text>
<text x="55.9" y="140.7">A39</text>
<text x="55.9" y="138.2">A38</text>
<text x="102.9" y="138.2">B38</text>
<text x="102.9" y="140.7">B39</text>
<text x="55.9" y="148.3">A40</text>
<text x="102.9" y="148.3">B40</text>
<text x="55.9" y="153.4">A42</text>
<text x="55.9" y="150.9">A41</text>
<text x="55.9" y="155.9">A43</text>
<text x="102.9" y="155.9">B43</text>
<text x="102.9" y="153.4">B42</text>
<text x="102.9" y="150.9">B41</text>
<text x="55.9" y="161">A45</text>
<text x="55.9" y="158.5">A44</text>
<text x="102.9" y="158.5">B44</text>
<text x="102.9" y="161">B45</text>
<text x="55.9" y="163.6">A46</text>
<text x="55.9" y="166.1">A47</text>
<text x="102.9" y="163.6">B46</text>
<text x="102.9" y="166.1">B47</text>
<text x="55.9" y="173.7">A50</text>
<text x="55.9" y="168.6">A48</text>
<text x="55.9" y="171.2">A49</text>
<text x="102.9" y="168.6">B48</text>
<text x="102.9" y="171.2">B49</text>
<text x="102.9" y="173.7">B50</text>
<text x="55.9" y="178.8">A52</text>
<text x="55.9" y="176.3">A51</text>
<text x="102.9" y="178.8">B52</text>
<text x="102.9" y="176.3">B51</text>
</g>
<g font-size="1.4" fill="#a90000">
<text x="151.8" y="37.8">1</text>
<text x="151.8" y="40.4">3</text>
<text x="177.2" y="37.8">2</text>
<text x="177.2" y="40.4">4</text>
<text x="221.6" y="37.8">1</text>
<text x="221.6" y="40.4">3</text>
<text x="247" y="37.8">2</text>
<text x="247" y="40.4">4</text>
<text x="151.8" y="42.9">5</text>
<text x="151.8" y="45.5">7</text>
<text x="177.2" y="42.9">6</text>
<text x="177.2" y="45.5">8</text>
<text x="221.6" y="42.9">5</text>
<text x="221.6" y="45.5">7</text>
<text x="247" y="42.9">6</text>
<text x="247" y="45.5">8</text>
<text x="151.3" y="50.5">11</text>
<text x="151.3" y="53.1">13</text>
<text x="151.8" y="48">9</text>
<text x="176.7" y="48">10</text>
<text x="176.7" y="50.5">12</text>
<text x="176.7" y="53.1">14</text>
<text x="221.2" y="50.5">11</text>
<text x="221.2" y="53.1">13</text>
<text x="221.6" y="48">9</text>
<text x="246.6" y="48">10</text>
<text x="246.6" y="50.5">12</text>
<text x="246.6" y="53.1">14</text>
<text x="151.3" y="55.6">15</text>
<text x="151.3" y="58.2">17</text>
<text x="176.7" y="55.6">16</text>
<text x="176.7" y="58.2">18</text>
<text x="221.2" y="55.6">15</text>
<text x="221.2" y="58.2">17</text>
<text x="246.6" y="55.6">16</text>
<text x="246.6" y="58.2">18</text>
<text x="151.3" y="60.7">19</text>
<text x="151.3" y="63.2">21</text>
<text x="151.3" y="65.8">23</text>
<text x="176.7" y="60.7">20</text>
<text x="176.7" y="63.2">22</text>
<text x="176.7" y="65.8">24</text>
<text x="221.2" y="60.7">19</text>
<text x="221.2" y="63.2">21</text>
<text x="221.2" y="65.8">23</text>
<text x="246.6" y="60.7">20</text>
<text x="246.6" y="63.2">22</text>
<text x="246.6" y="65.8">24</text>
<text x="151.3" y="68.3">25</text>
<text x="151.3" y="70.9">27</text>
<text x="176.7" y="68.3">26</text>
<text x="176.7" y="70.9">28</text>
<text x="221.2" y="68.3">25</text>
<text x="221.2" y="70.9">27</text>
<text x="246.6" y="68.3">26</text>
<text x="246.6" y="70.9">28</text>
<text x="151.3" y="73.4">29</text>
<text x="151.3" y="75.9">31</text>
<text x="176.7" y="73.4">30</text>
<text x="176.7" y="75.9">32</text>
<text x="221.2" y="73.4">29</text>
<text x="221.2" y="75.9">31</text>
<text x="246.6" y="73.4">30</text>
<text x="246.6" y="75.9">32</text>
<text x="151.3" y="78.5">33</text>
<text x="151.3" y="81">35</text>
<text x="151.3" y="83.6">37</text>
<text x="176.7" y="78.5">34</text>
<text x="176.7" y="81">36</text>
<text x="176.7" y="83.6">38</text>
<text x="221.2" y="78.5">33</text>
<text x="221.2" y="81">35</text>
<text x="221.2" y="83.6">37</text>
<text x="246.6" y="78.5">34</text>
<text x="246.6" y="81">36</text>
<text x="246.6" y="83.6">38</text>
<text x="151.3" y="86.1">39</text>
<text x="151.3" y="88.6">41</text>
<text x="176.7" y="86.1">40</text>
<text x="176.7" y="88.6">42</text>
<text x="221.2" y="86.1">39</text>
<text x="221.2" y="88.6">41</text>
<text x="246.6" y="86.1">40</text>
<text x="246.6" y="88.6">42</text>
<text x="151.3" y="91.2">43</text>
<text x="151.3" y="93.7">45</text>
<text x="176.7" y="91.2">44</text>
<text x="176.7" y="93.7">46</text>
<text x="221.2" y="91.2">43</text>
<text x="221.2" y="93.7">45</text>
<text x="246.6" y="91.2">44</text>
<text x="246.6" y="93.7">46</text>
<text x="151.3" y="96.3">47</text>
<text x="151.3" y="98.8">49</text>
<text x="151.3" y="101.3">51</text>
<text x="176.7" y="96.3">48</text>
<text x="176.7" y="98.8">50</text>
<text x="176.7" y="101.3">52</text>
<text x="221.2" y="96.3">47</text>
<text x="221.2" y="98.8">49</text>
<text x="221.2" y="101.3">51</text>
<text x="246.6" y="96.3">48</text>
<text x="246.6" y="98.8">50</text>
<text x="246.6" y="101.3">52</text>
</g>
<g font-size="1.4" fill="#006464">
<text x="156" y="38.8">1</text>
<text x="156" y="41.4">3</text>
<text x="173" y="38.8">2</text>
<text x="173" y="41.4">4</text>
<text x="225.8" y="38.8">1</text>
<text x="225.8" y="41.4">3</text>
<text x="242.9" y="38.8">2</text>
<text x="242.9" y="41.4">4</text>
<text x="156" y="43.9">5</text>
<text x="156" y="46.5">7</text>
<text x="173" y="43.9">6</text>
<text x="173" y="46.5">8</text>
<text x="225.8" y="43.9">5</text>
<text x="225.8" y="46.5">7</text>
<text x="242.9" y="43.9">6</text>
<text x="242.9" y="46.5">8</text>
<text x="156" y="51.5">11</text>
<text x="156" y="49">9</text>
<text x="172.1" y="49">10</text>
<text x="172.1" y="51.5">12</text>
<text x="225.8" y="51.5">11</text>
<text x="225.8" y="49">9</text>
<text x="241.9" y="49">10</text>
<text x="241.9" y="51.5">12</text>
<text x="156" y="54.1">13</text>
<text x="156" y="56.6">15</text>
<text x="156" y="59.2">17</text>
<text x="172.1" y="54.1">14</text>
<text x="172.1" y="56.6">16</text>
<text x="172.1" y="59.2">18</text>
<text x="225.8" y="54.1">13</text>
<text x="225.8" y="56.6">15</text>
<text x="225.8" y="59.2">17</text>
<text x="241.9" y="54.1">14</text>
<text x="241.9" y="56.6">16</text>
<text x="241.9" y="59.2">18</text>
<text x="156" y="61.7">19</text>
<text x="156" y="64.2">21</text>
<text x="172.1" y="61.7">20</text>
<text x="172.1" y="64.2">22</text>
<text x="225.8" y="61.7">19</text>
<text x="225.8" y="64.2">21</text>
<text x="241.9" y="61.7">20</text>
<text x="241.9" y="64.2">22</text>
<text x="156" y="66.8">23</text>
<text x="156" y="69.3">25</text>
<text x="156" y="71.9">27</text>
<text x="172.1" y="66.8">24</text>
<text x="172.1" y="69.3">26</text>
<text x="172.1" y="71.9">28</text>
<text x="225.8" y="66.8">23</text>
<text x="225.8" y="69.3">25</text>
<text x="225.8" y="71.9">27</text>
<text x="241.9" y="66.8">24</text>
<text x="241.9" y="69.3">26</text>
<text x="241.9" y="71.9">28</text>
<text x="156" y="74.4">29</text>
<text x="156" y="76.9">31</text>
<text x="172.1" y="74.4">30</text>
<text x="172.1" y="76.9">32</text>
<text x="225.8" y="74.4">29</text>
<text x="225.8" y="76.9">31</text>
<text x="241.9" y="74.4">30</text>
<text x="241.9" y="76.9">32</text>
<text x="156" y="79.5">33</text>
<text x="156" y="82">35</text>
<text x="172.1" y="79.5">34</text>
<text x="172.1" y="82">36</text>
<text x="225.8" y="79.5">33</text>
<text x="225.8" y="82">35</text>
<text x="241.9" y="79.5">34</text>
<text x="241.9" y="82">36</text>
<text x="156" y="84.6">37</text>
<text x="156" y="87.1">39</text>
<text x="156" y="89.6">41</text>
<text x="172.1" y="84.6">38</text>
<text x="172.1" y="87.1">40</text>
<text x="172.1" y="89.6">42</text>
<text x="225.8" y="84.6">37</text>
<text x="225.8" y="87.1">39</text>
<text x="225.8" y="89.6">41</text>
<text x="241.9" y="84.6">38</text>
<text x="241.9" y="87.1">40</text>
<text x="241.9" y="89.6">42</text>
<text x="156" y="92.2">43</text>
<text x="156" y="94.7">45</text>
<text x="172.1" y="92.2">44</text>
<text x="172.1" y="94.7">46</text>
<text x="225.8" y="92.2">43</text>
<text x="225.8" y="94.7">45</text>
<text x="241.9" y="92.2">44</text>
<text x="241.9" y="94.7">46</text>
<text x="156" y="97.3">47</text>
<text x="156" y="99.8">49</text>
<text x="172.1" y="97.3">48</text>
<text x="172.1" y="99.8">50</text>
<text x="225.8" y="97.3">47</text>
<text x="225.8" y="99.8">49</text>
<text x="241.9" y="97.3">48</text>
<text x="241.9" y="99.8">50</text>
<text x="156" y="102.3">51</text>
<text x="172.1" y="102.3">52</text>
<text x="225.8" y="102.3">51</text>
<text x="241.9" y="102.3">52</text>
</g>
</svg>
